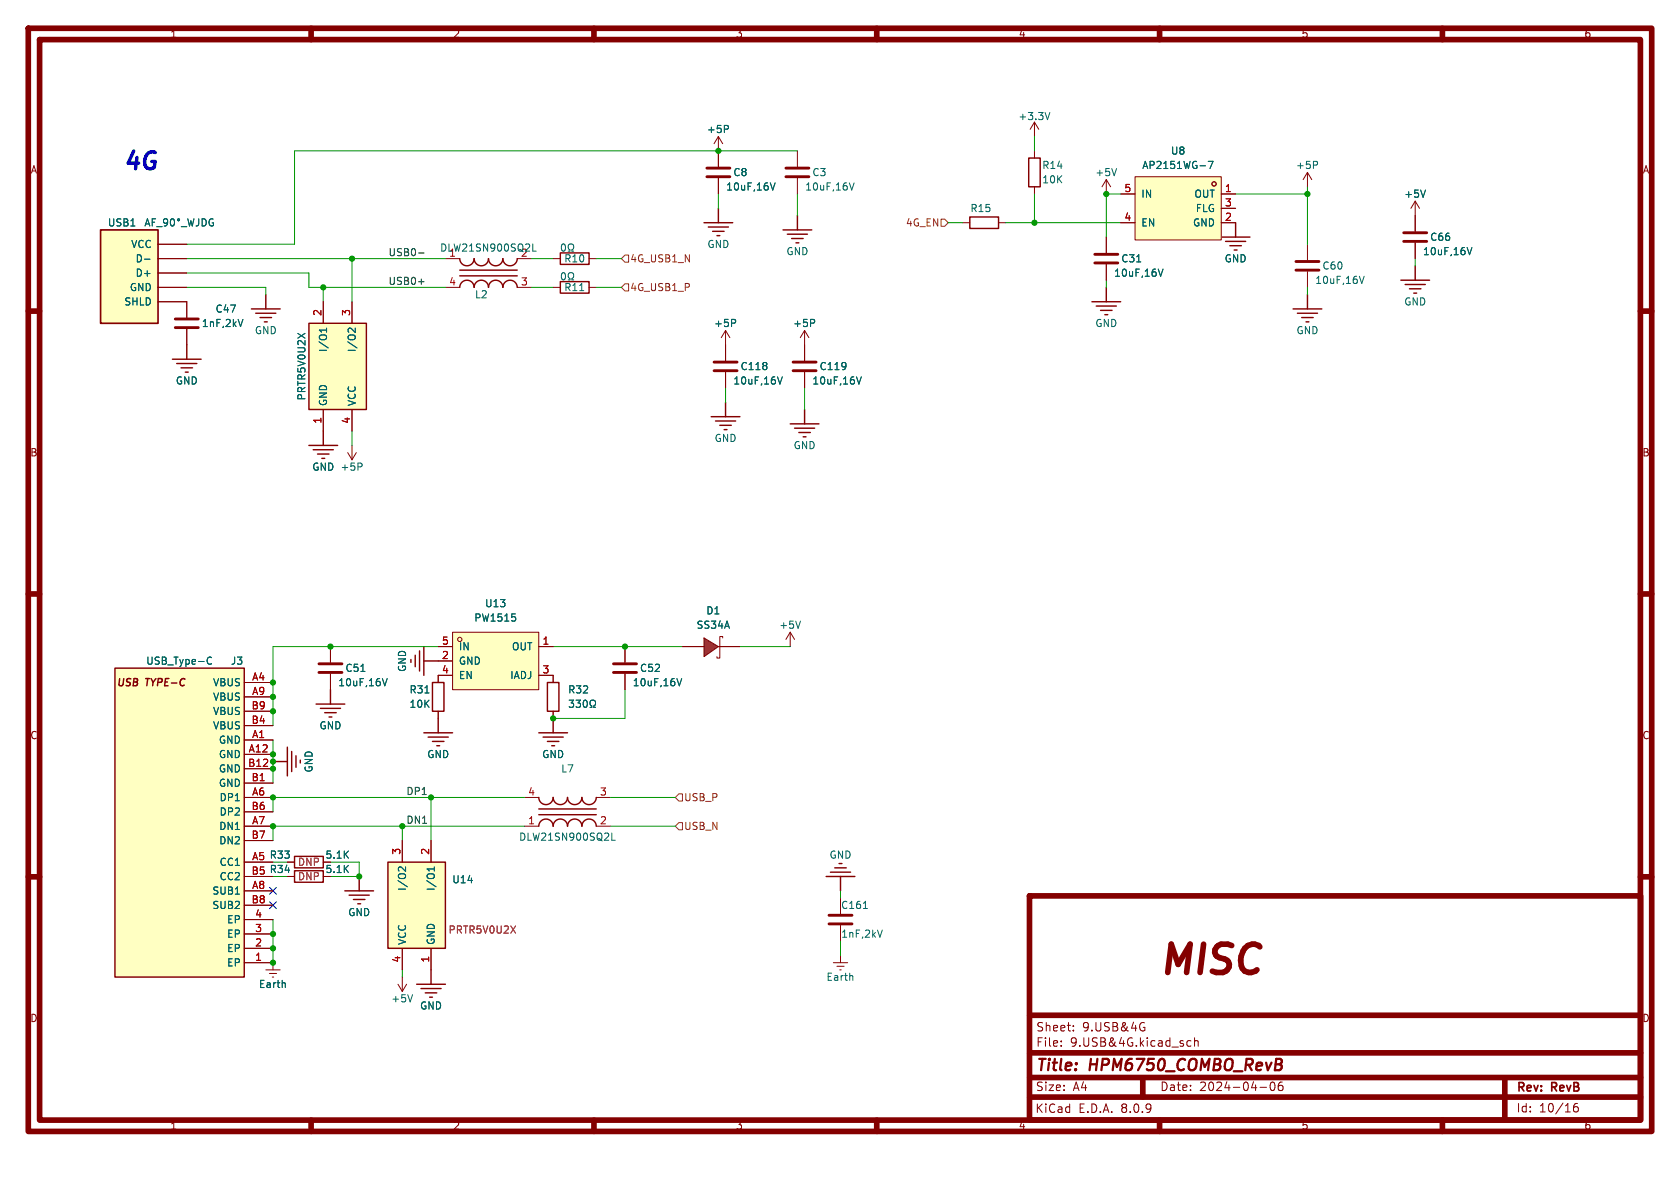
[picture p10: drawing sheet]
<svg xmlns="http://www.w3.org/2000/svg" width="297mm" height="210mm" viewBox="0 0 297 210" stroke-linecap="round" stroke-linejoin="round" font-family="sans-serif">
<g fill="none" stroke="#840000" stroke-width="1">
<path d="M5 5h287v195h-287zM7 7h283v191h-283zM55 5v2M105 5v2M155 5v2M205 5v2M255 5v2M5 55h2M290 55h2M5 105h2M290 105h2M5 155h2"/>
<path d="M182 158.4h108v39.6h-108zM290 155h2M182 179.5h108M55 198v2M105 198v2M155 198v2M182 193.9h108M182 190.5h108M182 186.1h108M202 190.9v3M205 198v2M255 198v2"/>
<path d="M266 190.9v6.5"/>
</g>
<g fill="none" stroke="#840000" stroke-width=".18">
<path d="M250.2 35.6v5.3M250.2 35.6l-.8 1.2M250.2 35.6l.8 1.2M250.2 42.9v2.8M50.8 152.4h1.3M50.8 154.9h1.3M47 171.5h2.5M47.6 172.1h1.3M48.1 172.7h.3M48.3 170.2v1.3M187.6 184.8v.2M187.6 184v.2"/>
<path d="M189.8 182.1v.2M189.8 181.3v.2M202 180.8h.3M202.1 181.6h.3v.5l-.4 .2M209.8 184.7l.3 .3 .4-.1M210.5 184h-.4l-.3 .2M211.2 184.1l.2-.1h.4v1M211.2 183.5v1.5M222.8 192.2h1.1M224.7 191.4l.2-.1a.81 .81 0 0 1 .6 .6 .81 .81 0 0 1-.3 .8l-.2 .1a.81 .81 0 0 1-.3-1.4zM226.7 191.3a.59 .59 0 0 0-.7 .6v.6l.1 .2 .4 .1 .3-.2v-.5l-.1-.2h-.4l-.3 .2M278.9 195.1a.59 .59 0 0 0-.7 .6v.6l.1 .2 .4 .1 .3-.2v-.5l-.1-.2-.4-.1-.3 .3"/>
</g>
<path d="M228.6 54.6h5.1M229.4 55.4h3.5M230.1 56.1h2.1M230.9 56.9h.5M231.1 52.1v2.5M52.1 151.4h5v2h-5zM52.1 153.9h5v2.1h-5z" fill="none" stroke="#840000" stroke-width=".25"/>
<path d="M248.2 42.7h4M248.2 41.1h4" fill="none" stroke="#840000" stroke-width=".51"/>
<path d="M252 33.6l-.4 1.3M259.4 43.8l.4 1.2 .4-1.2M50.4 173.8v.8" fill="none" stroke="#006464" stroke-width=".18"/>
<path d="M17.8 40.6h10.1v16.6h-10.1z" fill="#ffffc2"/>
<path d="M17.8 40.6h10.1v16.6h-10.1z" fill="none" stroke="#840000" stroke-width=".3"/>
<g fill="none" stroke="#840000" stroke-width=".18">
<path d="M27.9 43.2h5.1M27.9 45.7h5.1M27.9 48.3h5.1M27.9 50.8h5.1M27.9 53.3h5.1v2.8M33 58.2v2.8M97.8 50.8h1.3M104.1 50.8h1.3M128.3 58.4l-.8 1.3M128.3 58.4v5.4M128.3 58.4l.7 1.3M142.2 58.4v5.4"/>
<path d="M142.2 58.4l-.7 1.3M142.2 58.4l.8 1.3M195.6 41.9v2.8M195.6 46.7v2.8M128.3 65.8v2.8M142.2 65.8v2.8M58.4 114.3v2.8M58.4 119.1v2.8"/>
</g>
<g fill="none" stroke="#006464" stroke-width=".18">
<path d="M25.6 39.9l.5-1.2 .4 1.2M25.8 39.6h.6M26.9 39.3h.4M27.5 38.7h-.6v1.2M29.6 39.2l-.2 .3-.4-.1-.1-.2 .1-.5h.4l.2 .1a.84 .84 0 0 1-.3 1.1h-.3M30.3 38.7h.1a.68 .68 0 0 1 .5 .6 .68 .68 0 0 1-.5 .6 .84 .84 0 0 1-.1-1.2zM33.2 38.7l.3 1.2 .2-.9 .3 .9 .3-1.2M35.1 38.7v.9a.41 .41 0 0 1-.4 .3M35.7 38.7a.64 .64 0 0 1 .8 .6 .64 .64 0 0 1-.8 .6zM37.7 38.7a.59 .59 0 0 0-.8 .6 .59 .59 0 0 0 .8 .6v-.5h-.2M25.6 45.8h.9M27.7 40.1h1"/>
<path d="M32.1 40.1h.9M42.9 56.5l-.4 1.2M99.4 48.3l.1-.1a.68 .68 0 0 1 .5 .6 .68 .68 0 0 1-.5 .7l-.1-.1-.2-.4zM100.5 49.5h.3v-.3a.54 .54 0 0 1-.3-.7 .54 .54 0 0 1 .7-.2 .58 .58 0 0 1-.1 .9v.3h.3M102.5 51.4h.7M129.8 56.5l.3 .2-.1 .3-.2 .1M143.8 56.5l.2 .2v.3l-.2 .1M201 46.3h.7M204.8 47.6l.4 1.2 .4-1.2M137.5 66.6l.4 1.3 .4-1.3M151.4 66.6l.4 1.3 .5-1.3M63.8 118.7h.7"/>
<path d="M67.6 120l.4 1.2 .4-1.2"/>
<circle cx="31.6" cy="38.9" r=".18"/>
</g>
<path d="M31 57.9h4.1M31 56.4h4.1M193.5 46.5h4.1M193.5 45h4.1M126.2 65.5h4.1M126.2 64h4.1M140.2 65.5h4.1M140.2 64h4.1M56.4 118.9h4.1M56.4 117.3h4.1" fill="none" stroke="#840000" stroke-width=".51"/>
<g fill="none" stroke="#840000" stroke-width=".25">
<path d="M44.4 54.6h5.1M45.2 55.4h3.6M46 56.1h2M46.7 56.9h.5M47 52.1v2.5M99.1 49.8h5v2h-5zM193 53.3h5.1M193.8 54.1h3.6M194.6 54.9h2M195.3 55.6h.5M195.6 50.8v2.5M30.5 63.5h5.1"/>
<path d="M31.2 64.3h3.6M32 65h2M32.8 65.8h.5M33 61v2.5M139.7 74.9h5.1M140.5 75.7h3.5M141.2 76.5h2.1M142 77.2h.5M142.2 72.4v2.5M48.3 134.6h2.5M50.8 132.1v5.1M51.6 132.8v3.6"/>
<path d="M52.3 133.6v2M53.1 134.4v.5M55.9 124.5h5.1M56.6 125.2h3.6M57.4 126h2M58.2 126.7h.5M58.4 121.9v2.6"/>
</g>
<path d="M80 111.8h15.2v10.1h-15.2z" fill="#ffffc2"/>
<g fill="none" stroke="#840000" stroke-width=".18">
<path d="M77.5 114.3h2.5M77.5 116.8h2.5M77.5 119.4h2.5M80 111.8h15.2v10.1h-15.2zM95.2 114.3h2.6M95.2 119.4h2.6"/>
<circle cx="81.3" cy="113" r=".38"/>
</g>
<path d="M90.5 108.5h.6M91 109.1l.2 .2-.2 .4" fill="none" stroke="#006464" stroke-width=".18"/>
<path d="M54.6 78.7h5.1M55.4 79.5h3.5M57.1 76.2v2.5M56.1 80.3h2.1M56.9 81h.5" fill="none" stroke="#840000" stroke-width=".25"/>
<path d="M20.3 118.1h22.9v54.6h-22.9z" fill="#ffffc2"/>
<path d="M20.3 118.1h22.9v54.6h-22.9z" fill="none" stroke="#840000" stroke-width=".25"/>
<g fill="none" stroke="#840000" stroke-width=".18">
<path d="M62.2 78.7v2.6M61.5 80l.7 1.3M63 80l-.8 1.3M43.2 130.8h5.1M43.2 133.4h5.1M43.2 120.7h5.1M43.2 123.2h5.1M43.2 138.4h5.1M43.2 135.9h5.1M43.2 128.3h5.1M43.2 125.7h5.1M43.2 152.4h5.1"/>
<path d="M43.2 141h5.1M43.2 146.1h5.1M43.2 157.5h5.1M43.2 154.9h5.1M43.2 143.5h5.1M43.2 148.6h5.1M43.2 170.2h5.1M43.2 167.6h5.1M43.2 165.1h5.1M43.2 162.6h5.1M43.2 160h5.1"/>
</g>
<path d="M63.8 81.9l.2 .2v.3l-.2 .1M36.7 117.1l.3 .3 .4-.1M37.4 116.3l-.4-.2-.3 .4" fill="none" stroke="#006464" stroke-width=".18"/>
<path d="M54.6 57.2h10.2v15.2h-10.2z" fill="#ffffc2"/>
<g fill="none" stroke="#840000" stroke-width=".25">
<path d="M54.6 57.2h10.2v15.2h-10.2zM125.7 73.7h5.1M126.5 74.4h3.5M127.3 75.2h2M128 75.9h.5M128.3 71.1v2.6M95.2 129.5h5.1M96 130.3h3.6M96.8 120.7h2v5h-2zM96.8 131.1h2M97.5 131.8h.5M97.8 127v2.5"/>
<path d="M61 157.5h5M61.7 158.2h3.6M62.5 159h2M63.2 159.8h.6M63.5 154.9v2.6M146 154.9h5.1M146.8 154.2h3.6M147.6 153.4h2M148.3 152.7h.5M148.6 154.9v2.6"/>
</g>
<g fill="none" stroke="#840000" stroke-width=".18">
<path d="M57.1 53.3v3.9M62.2 53.3v3.9M57.1 72.4v3.8M62.2 72.4v3.8M97.8 119.4v1.3M110.5 114.3v2.8M110.5 119.1v2.8M97.8 125.7v1.3M148.6 158.8v2.7M147.3 170.2h2.6M148 170.8h1.2M148.5 171.5h.2"/>
<path d="M148.6 163.6v2.8M148.6 168.9v1.3"/>
</g>
<path d="M57.7 58v.7M57.7 58.4h-1.2l.3 .3M62.8 58v.8l-.9-.8-.3 .1-.1 .4M119.7 120l.4 1.2 .4-1.2M100.6 123.8h.8l-.4 .5 .3 .1v.5l-.1 .1-.6-.1M101.8 123.8h.8l-.4 .5 .4 .1v.5l-.2 .1-.6-.1M103.2 123.9l.2-.1a.68 .68 0 0 1 .4 .6 .68 .68 0 0 1-.4 .6l-.2-.1-.1-.3zM104.3 125h.3v-.2a.54 .54 0 0 1-.3-.7 .54 .54 0 0 1 .8-.3 .58 .58 0 0 1-.1 1v.2h.3M150.7 172.5l.1 .8M152.6 160.6h.8M156 164.4l-.4 1.3" fill="none" stroke="#006464" stroke-width=".18"/>
<path d="M108.5 118.9h4M108.5 117.3h4M146.6 163.3h4M146.6 161.8h4" fill="none" stroke="#840000" stroke-width=".51"/>
<path d="M124.5 112.8l2.5 1.5-2.5 1.8z" fill="#843241"/>
<g fill="none" stroke="#840000" stroke-width=".18">
<path d="M231.1 30.5l-.7 1.3M231.1 30.5v2.5M231.1 30.5l.8 1.3M120.6 114.3h3.9M124.5 112.8l2.5 1.5-2.5 1.8zM127 114.3h3.8M127.8 112.8v-.3h-.5v3.8h-.6v-.2M139.7 111.8l-.8 1.2M139.7 111.8v2.5M139.7 111.8l.8 1.2M70.4 174l.7 1.3M71.1 172.7v2.6"/>
<path d="M71.9 174l-.8 1.3"/>
</g>
<path d="M218.4 39.4v2.5M215.9 41.9h5.1M216.7 42.7h3.5M217.4 43.4h2.1M218.2 44.2h.5" fill="none" stroke="#840000" stroke-width=".25"/>
<path d="M232.7 28.5l.2 .3v.3l-.2 .1M141.5 109.8l-.4 1.3M72.9 175.8l-.4 1.3" fill="none" stroke="#006464" stroke-width=".18"/>
<path d="M200.7 31.2h15.2v11.2h-15.2z" fill="#ffffc2"/>
<g fill="none" stroke="#840000" stroke-width=".18">
<path d="M195.6 31.8l-.8 1.2M195.6 31.8v2.5M195.6 31.8l.7 1.2M198.1 34.3h2.6M198.1 39.4h2.6M200.7 31.2h15.2v11.2h-15.2zM215.9 34.3h2.5M215.9 39.4h2.5M215.9 36.8h2.5M92.7 146.1h2.5M92.7 141h2.5M105.4 146.1h2.5"/>
<path d="M105.4 141h2.5"/>
<circle cx="214.6" cy="32.5" r=".38"/>
</g>
<path d="M197.4 29.8l-.4 1.3M213.6 28.5h.8l-.5 1.3M108.2 147.3v1.2h.6" fill="none" stroke="#006464" stroke-width=".18"/>
<path d="M95.2 141a1.27 1.27 0 0 0 1.3 1.2 1.27 1.27 0 0 0 1.3-1.2 1.27 1.27 0 0 0 1.3 1.2 1.27 1.27 0 0 0 1.2-1.2 1.27 1.27 0 0 0 1.3 1.2 1.27 1.27 0 0 0 1.3-1.2 1.27 1.27 0 0 0 1.2 1.2 1.27 1.27 0 0 0 1.3-1.2M95.2 146.1a1.27 1.27 0 0 1 1.3-1.3 1.27 1.27 0 0 1 1.3 1.3 1.27 1.27 0 0 1 1.3-1.3 1.27 1.27 0 0 1 1.2 1.3 1.27 1.27 0 0 1 1.3-1.3 1.27 1.27 0 0 1 1.3 1.3 1.27 1.27 0 0 1 1.2-1.3 1.27 1.27 0 0 1 1.3 1.3M95.2 144h10.2M95.2 143h10.2M73.7 174h5M74.4 174.8h3.6M75.2 175.5h2M75.9 176.3h.6M76.2 171.5v2.5" fill="none" stroke="#840000" stroke-width=".25"/>
<path d="M68.6 152.4h10.1v15.2h-10.1z" fill="#ffffc2"/>
<g fill="none" stroke="#840000" stroke-width=".25">
<path d="M124.5 39.4h5M127 36.8v2.6M141 38.1v2.5M171.4 38.4h5.1v2h-5.1zM181.9 27.9h2v5.1h-2zM81.3 50.8a1.27 1.27 0 0 1 1.2-1.3 1.27 1.27 0 0 1 1.3 1.3 1.27 1.27 0 0 1 1.3-1.3 1.27 1.27 0 0 1 1.3 1.3 1.27 1.27 0 0 1 1.2-1.3 1.27 1.27 0 0 1 1.3 1.3 1.27 1.27 0 0 1 1.3-1.3 1.27 1.27 0 0 1 1.2 1.3M81.3 45.7a1.27 1.27 0 0 0 1.2 1.3 1.27 1.27 0 0 0 1.3-1.3 1.27 1.27 0 0 0 1.3 1.3 1.27 1.27 0 0 0 1.3-1.3 1.27 1.27 0 0 0 1.2 1.3 1.27 1.27 0 0 0 1.3-1.3 1.27 1.27 0 0 0 1.3 1.3 1.27 1.27 0 0 0 1.2-1.3M81.3 47.8h10.1M81.3 48.8h10.1M99.1 44.7h5v2h-5zM125.2 40.1h3.6M126 40.9h2"/>
<path d="M126.7 41.7h.6M138.4 40.6h5.1M139.2 41.4h3.5M140 42.2h2M140.7 42.9h.5M247.6 49.5h5.1M248.4 50.3h3.6M249.2 51.1h2M249.9 51.8h.5M250.2 47v2.5M72.6 116.6v.5M73.4 115.8v2.1"/>
<path d="M74.2 115.1v3.5M74.9 114.3v5.1M74.9 116.8h2.6M74.9 129.5h5.1M75.7 130.3h3.5M76.5 120.7h2v5h-2zM76.5 131.1h2M77.2 131.8h.5M77.5 127v2.5M68.6 152.4h10.1v15.2h-10.1z"/>
</g>
<g fill="none" stroke="#840000" stroke-width=".18">
<path d="M127 24.1v5.4M127 31.5v2.8M127 24.1l-.8 1.3M127 24.1l.8 1.3M141 26.7v2.8M141 31.5v2.8M170.2 39.4h1.2M176.5 39.4h1.3M182.9 21.6l-.8 1.3M182.9 21.6v2.5M182.9 26.7v1.2M182.9 33v1.3"/>
<path d="M182.9 21.6l.7 1.3M198.1 39.4h2.6M198.1 34.3h2.6M215.9 39.4h2.5M215.9 34.3h2.5M215.9 36.8h2.5M250.2 38.1v2.8M27.9 45.7h5.1M27.9 50.8h5.1M27.9 43.2h5.1M27.9 48.3h5.1M27.9 53.3h5.1v2.8"/>
<path d="M33 58.2v2.8M57.1 53.3v3.9M62.2 53.3v3.9M78.7 45.7h2.6M78.7 50.8h2.6M91.4 45.7h2.6M91.4 50.8h2.6M97.8 45.7h1.3M104.1 45.7h1.3M195.6 41.9v2.8M195.6 46.7v2.8M231.1 43.2v2.8"/>
<path d="M231.1 48v2.8M250.2 42.9v2.8M57.1 72.4v3.8M62.2 72.4v3.8M128.3 61v2.8M128.3 65.8v2.8M142.2 61v2.8M142.2 65.8v2.8M58.4 114.3v2.8M58.4 119.1v2.8M77.5 114.3h2.5M77.5 116.8h2.5"/>
<path d="M80 119.4h-2.5v1.3M95.2 114.3h2.6M95.2 119.4h2.6v1.3M110.5 114.3v2.8M110.5 119.1v2.8M120.6 114.3h3.9M127 114.3h3.8M43.2 130.8h5.1M43.2 133.4h5.1M43.2 120.7h5.1M43.2 123.2h5.1M43.2 138.4h5.1"/>
<path d="M43.2 135.9h5.1M43.2 128.3h5.1M43.2 125.7h5.1M77.5 125.7v1.3M97.8 125.7v1.3M43.2 152.4h5.1M43.2 154.9h5.1M43.2 141h5.1M43.2 146.1h5.1M43.2 157.5h5.1M43.2 143.5h5.1M43.2 148.6h5.1"/>
<path d="M50.8 152.4h1.3M50.8 154.9h1.3M71.1 148.6v3.8M76.2 148.6v3.8M43.2 170.2h5.1M43.2 167.6h5.1M43.2 165.1h5.1M43.2 162.6h5.1M43.2 160h5.1M71.1 167.6v3.9M76.2 167.6v3.9"/>
</g>
<g fill="none" stroke="#006464" stroke-width=".18">
<path d="M185.6 19.9l-.4 1.3M25.6 39.9l.5-1.2 .4 1.2M25.8 39.6h.6M26.9 39.3h.4M27.5 38.7h-.6v1.2M29.6 39.2l-.2 .3-.4-.1-.1-.2 .1-.5h.4l.2 .1a.84 .84 0 0 1-.3 1.1h-.3M30.3 38.7h.1a.68 .68 0 0 1 .5 .6 .68 .68 0 0 1-.5 .6 .84 .84 0 0 1-.1-1.2zM33.2 38.7l.3 1.2 .2-.9 .3 .9 .3-1.2M35.1 38.7v.9a.41 .41 0 0 1-.4 .3M35.7 38.7a.64 .64 0 0 1 .8 .6 .64 .64 0 0 1-.8 .6zM37.7 38.7a.59 .59 0 0 0-.8 .6 .59 .59 0 0 0 .8 .6v-.5h-.2M128.5 22.2l.3 .2-.1 .3-.2 .1"/>
<path d="M136.2 32.3l.4 1.3 .4-1.3M150.2 32.3l.4 1.3 .4-1.3M213.6 28.5h.8l-.5 1.3M252 33.6l-.4 1.3M25.6 45.8h.9M27.7 40.1h1M32.1 40.1h.9M42.9 56.5l-.4 1.2M57.7 58v.7M57.7 58.4h-1.2l.3 .3M62.8 58v.8l-.9-.8-.3 .1-.1 .4M94.2 43.1v1.3h.6"/>
<path d="M99.4 43.2l.1-.1a.68 .68 0 0 1 .5 .7 .68 .68 0 0 1-.5 .6l-.1-.1-.2-.4zM100.5 44.4h.3v-.2a.54 .54 0 0 1-.3-.8 .54 .54 0 0 1 .7-.2 .58 .58 0 0 1-.1 1v.2h.3M129.8 56.5l.3 .2-.1 .3-.2 .1M143.8 56.5l.2 .2v.3l-.2 .1M201 46.3h.7M204.8 47.6l.4 1.2 .4-1.2M240.3 48.8l.4 1.3 .5-1.3M259.4 43.8l.4 1.2 .4-1.2M137.5 66.6l.4 1.3 .4-1.3M151.4 66.6l.4 1.3 .5-1.3M36.7 117.1l.3 .3 .4-.1M37.4 116.3l-.4-.2-.3 .4"/>
<path d="M63.8 118.7h.7M67.6 120l.4 1.2 .4-1.2M90.5 108.5h.6M91 109.1l.2 .2-.2 .4M119.7 120l.4 1.2 .4-1.2M75.1 122.5h.7M100.6 123.8h.8l-.4 .5 .3 .1v.5l-.1 .1-.6-.1M101.8 123.8h.8l-.4 .5 .4 .1v.5l-.2 .1-.6-.1M103.2 123.9l.2-.1a.68 .68 0 0 1 .4 .6 .68 .68 0 0 1-.4 .6l-.2-.1-.1-.3zM104.3 125h.3v-.2a.54 .54 0 0 1-.3-.7 .54 .54 0 0 1 .8-.3 .58 .58 0 0 1-.1 1v.2h.3M71.7 153.3v.7l-.9-.7-.3 .1-.1 .4M76.8 153.3v.7"/>
<path d="M76.8 153.6h-1.3l.4 .4M50.4 173.8v.8"/>
<circle cx="31.6" cy="38.9" r=".18"/>
</g>
<path d="M125 31.2h4M125 29.7h4M138.9 31.2h4.1M138.9 29.7h4.1M229.1 47.8h4.1M229.1 46.2h4.1" fill="none" stroke="#840000" stroke-width=".51"/>
<path d="M166.4 38.7h.6l.6 .7-.6 .6h-.6zM110.5 50.2h.6v1.2h-.6l-.6-.6zM110.5 45.1h.6v1.3h-.6l-.6-.7zM119.4 146.1l.6-.7h.6v1.3h-.6zM120 140.3h.6v1.3h-.6l-.6-.6z" fill="none" stroke="#725600" stroke-width=".18"/>
<path d="M74 44.7h1M74 49.8h1" fill="none" stroke="#0f0f0f" stroke-width=".18"/>
<g fill="none" stroke="#009600" stroke-width=".18">
<path d="M127 34.3v2.5M141 26.7h-88.9v16.5h-19.1M141 34.3v3.8M167.6 39.4h2.6M177.8 39.4h20.3M182.9 24.1v2.6M182.9 34.3v5.1M198.1 34.3h-2.5v7.6M218.4 34.3h12.7M231.1 33v10.2M33 45.7h45.7M33 50.8h14v1.3"/>
<path d="M33 48.3h21.6v2.5h24.1M57.1 50.8v2.5M62.2 45.7v7.6M94 45.7h3.8M94 50.8h3.8M105.4 45.7h4.5M105.4 50.8h4.5M195.6 49.5v1.3M231.1 50.8v1.3M250.2 45.7v1.3M62.2 76.2v2.5M128.3 68.6v2.5"/>
<path d="M142.2 68.6v3.8M77.5 114.3h-29.2v14M97.8 114.3h22.8M130.8 114.3h8.9M48.3 130.8v7.6M110.5 121.9v5.1h-12.7M58.4 152.4h5.1v2.5h-5.1M71.1 146.1v2.5M76.2 141v7.6M92.7 141h-44.4v2.5M92.7 146.1h-44.4v2.5M107.9 146.1h11.5"/>
<path d="M107.9 141h11.5M148.6 157.5v1.3M48.3 162.6v7.6M71.1 171.5v1.2M148.6 166.4v2.5"/>
</g>
<path d="M47.7 156.9l1.2 1.2M47.7 159.4l1.2 1.2M48.9 156.9l-1.2 1.2M48.9 159.4l-1.2 1.2" fill="none" stroke="#000084" stroke-width=".18"/>
<g fill="#009600" stroke="#009600" stroke-width=".18">
<circle cx="48.3" cy="125.7" r=".46"/>
<circle cx="48.3" cy="133.4" r=".46"/>
<circle cx="48.3" cy="120.7" r=".46"/>
<circle cx="48.3" cy="123.2" r=".46"/>
<circle cx="48.3" cy="135.9" r=".46"/>
<circle cx="48.3" cy="134.6" r=".46"/>
<circle cx="71.1" cy="146.1" r=".46"/>
<circle cx="48.3" cy="141" r=".46"/>
<circle cx="48.3" cy="146.1" r=".46"/>
<circle cx="63.5" cy="154.9" r=".46"/>
<circle cx="110.5" cy="114.3" r=".46"/>
<circle cx="231.1" cy="34.3" r=".46"/>
<circle cx="195.6" cy="34.3" r=".46"/>
<circle cx="182.9" cy="39.4" r=".46"/>
<circle cx="127" cy="26.7" r=".46"/>
<circle cx="97.8" cy="127" r=".46"/>
<circle cx="76.2" cy="141" r=".46"/>
<circle cx="48.3" cy="170.2" r=".46"/>
<circle cx="48.3" cy="165.1" r=".46"/>
<circle cx="48.3" cy="167.6" r=".46"/>
<circle cx="58.4" cy="114.3" r=".46"/>
<circle cx="57.1" cy="50.8" r=".46"/>
<circle cx="62.2" cy="45.7" r=".46"/>
</g>
<text font-size="7" fill="#840000" x="204.6" y="173.6">MISC</text>
<text font-size="4.2" fill="#0000c2" x="21.6" y="30.2">4G</text>
<g font-size="2.8" fill="#840000">
<text x="183" y="189.9">Title:</text>
<text x="192.7" y="189.9">HPM6750_COMBO_RevB</text>
</g>
<g font-size="2.1" fill="#840000">
<text x="183.1" y="185.2">File:</text>
<text x="183.1" y="182.5">Sheet:</text>
<text x="189.2" y="185.2">9.USB&amp;4G.kicad_sch</text>
<text x="191.3" y="182.5">9.USB&amp;4G</text>
<text x="182.9" y="196.9">KiCad</text>
<text x="183" y="193.1">Size:</text>
<text x="189.7" y="193.1">A4</text>
<text x="190.7" y="196.9">E.D.A.</text>
<text x="198.2" y="196.9">8.0.9</text>
<text x="205" y="193.1">Date:</text>
<text x="212" y="193.1">2024-04-06</text>
<text x="268" y="193.4">Rev:</text>
<text x="268" y="196.9">Id:</text>
<text x="272.1" y="196.9">10/16</text>
<text x="274.4" y="193.4">RevB</text>
</g>
<g font-size="1.8" fill="#840000">
<text x="30" y="6.9">1</text>
<text x="80" y="6.9">2</text>
<text x="130" y="6.9">3</text>
<text x="180" y="6.9">4</text>
<text x="230" y="6.9">5</text>
<text x="280" y="6.9">6</text>
<text x="5.3" y="30.9">A</text>
<text x="290.3" y="30.9">A</text>
<text x="5.3" y="80.9">B</text>
<text x="290.3" y="80.9">B</text>
<text x="20.4" y="121.7">USB</text>
<text x="25.7" y="121.7">TYPE-C</text>
<text x="5.3" y="130.9">C</text>
<text x="290.3" y="130.9">C</text>
<text x="57.4" y="152">5.1K</text>
<text x="57.4" y="154.5">5.1K</text>
<text x="5.3" y="180.9">D</text>
<text x="290.3" y="180.9">D</text>
<text x="30" y="199.9">1</text>
<text x="80" y="199.9">2</text>
<text x="130" y="199.9">3</text>
<text x="180" y="199.9">4</text>
<text x="230" y="199.9">5</text>
<text x="280" y="199.9">6</text>
</g>
<g font-size="1.8" fill="#006464">
<text x="124.9" y="23.7">+5P</text>
<text x="179.9" y="21.4">+3.3V</text>
<text x="206.9" y="27.5">U8</text>
<text x="128.3" y="33.9">10uF,16V</text>
<text x="129.5" y="31.3">C8</text>
<text x="142.2" y="33.9">10uF,16V</text>
<text x="143.5" y="31.3">C3</text>
<text x="184.2" y="30.1">R14</text>
<text x="184.2" y="32.6">10K</text>
<text x="193.5" y="31.3">+5V</text>
<text x="201.7" y="35.2">IN</text>
<text x="201.8" y="30.1">AP2151WG-7</text>
<text x="211.1" y="35.2">OUT</text>
<text x="229" y="30.1">+5P</text>
<text x="248.2" y="35.2">+5V</text>
<text x="19" y="40.2">USB1</text>
<text x="171.5" y="37.7">R15</text>
<text x="201.7" y="40.2">EN</text>
<text x="210.8" y="40.2">GND</text>
<text x="211.3" y="37.7">FLG</text>
<text x="23.1" y="44">VCC</text>
<text x="23.9" y="46.6">D-</text>
<text x="77.7" y="44.7">DLW21SN900SQ2L</text>
<text x="79.3" y="45.5">1</text>
<text x="92" y="45.5">2</text>
<text x="99.7" y="46.6">R10</text>
<text x="125" y="44">GND</text>
<text x="138.9" y="45.3">GND</text>
<text x="198.1" y="46.6">C31</text>
<text x="216.4" y="46.6">GND</text>
<text x="233.7" y="47.9">C60</text>
<text x="251.5" y="45.3">10uF,16V</text>
<text x="252.7" y="42.8">C66</text>
<text x="22.9" y="51.7">GND</text>
<text x="23.9" y="49.1">D+</text>
<text x="83.9" y="52.9">L2</text>
<text x="99.7" y="51.7">R11</text>
<text x="196.9" y="49.1">10uF,16V</text>
<text x="232.4" y="50.4">10uF,16V</text>
<text x="21.9" y="54.2">SHLD</text>
<text x="35.6" y="58">1nF,2kV</text>
<text x="38" y="55.5">C47</text>
<text x="45" y="59.3">GND</text>
<text x="126.1" y="58">+5P</text>
<text x="140.1" y="58">+5P</text>
<text x="193.5" y="58">GND</text>
<text x="229.1" y="59.3">GND</text>
<text x="248.2" y="54.2">GND</text>
<text x="58" y="62.3" transform="rotate(-90 58 62.3)">I/O1</text>
<text x="63.1" y="62.3" transform="rotate(-90 63.1 62.3)">I/O2</text>
<text x="130.8" y="65.6">C118</text>
<text x="144.8" y="65.6">C119</text>
<text x="31" y="68.2">GND</text>
<text x="54.2" y="70.9" transform="rotate(-90 54.2 70.9)">PRTR5V0U2X</text>
<text x="58" y="71.9" transform="rotate(-90 58 71.9)">GND</text>
<text x="63.1" y="71.9" transform="rotate(-90 63.1 71.9)">VCC</text>
<text x="129.5" y="68.2">10uF,16V</text>
<text x="143.5" y="68.2">10uF,16V</text>
<text x="55.1" y="83.4">GND +5P</text>
<text x="55.1" y="83.4">GND</text>
<text x="126.2" y="78.3">GND</text>
<text x="140.2" y="79.6">GND</text>
<text x="85.7" y="107.5">U13</text>
<text x="83.7" y="110.1">PW1515</text>
<text x="123" y="111.4">SS34A</text>
<text x="124.8" y="108.8">D1</text>
<text x="137.7" y="111.4">+5V</text>
<text x="25.8" y="117.7">USB_Type-C</text>
<text x="40.7" y="117.7">J3</text>
<text x="61" y="119">C51</text>
<text x="72" y="118.9" transform="rotate(-90 72 118.9)">GND</text>
<text x="81" y="117.7">GND</text>
<text x="81" y="115.2">IN</text>
<text x="90.4" y="115.2">OUT</text>
<text x="113" y="119">C52</text>
<text x="37.6" y="121.5">VBUS</text>
<text x="37.6" y="124.1">VBUS</text>
<text x="59.7" y="121.5">10uF,16V</text>
<text x="72.3" y="122.8">R31</text>
<text x="72.3" y="125.3">10K</text>
<text x="81" y="120.2">EN</text>
<text x="90.1" y="120.2">IADJ</text>
<text x="100.3" y="122.8">R32</text>
<text x="111.8" y="121.5">10uF,16V</text>
<text x="37.6" y="129.1">VBUS</text>
<text x="37.6" y="126.6">VBUS</text>
<text x="38.6" y="131.7">GND</text>
<text x="56.4" y="129.1">GND</text>
<text x="38.6" y="134.2">GND</text>
<text x="38.6" y="136.8">GND</text>
<text x="55.5" y="136.7" transform="rotate(-90 55.5 136.7)">GND</text>
<text x="75.4" y="134.2">GND</text>
<text x="95.8" y="134.2">GND</text>
<text x="99.1" y="136.8">L7</text>
<text x="38.6" y="139.3">GND</text>
<text x="38.7" y="141.8">DP1</text>
<text x="38.7" y="146.9">DN1</text>
<text x="38.7" y="149.5">DN2</text>
<text x="38.7" y="144.4">DP2</text>
<text x="91.7" y="148.8">DLW21SN900SQ2L</text>
<text x="38.7" y="153.3">CC1</text>
<text x="38.7" y="155.8">CC2</text>
<text x="146.6" y="152">GND</text>
<text x="37.4" y="158.3">SUB1</text>
<text x="37.4" y="160.9">SUB2</text>
<text x="72" y="157.6" transform="rotate(-90 72 157.6)">I/O2</text>
<text x="77.1" y="157.6" transform="rotate(-90 77.1 157.6)">I/O1</text>
<text x="79.9" y="156.3">U14</text>
<text x="148.6" y="160.9">C161</text>
<text x="40" y="166">EP</text>
<text x="40" y="163.4">EP</text>
<text x="61.5" y="162.2">GND</text>
<text x="72" y="167.1" transform="rotate(-90 72 167.1)">VCC</text>
<text x="77.1" y="167.1" transform="rotate(-90 77.1 167.1)">GND</text>
<text x="148.6" y="166">1nF,2kV</text>
<text x="40" y="171">EP</text>
<text x="40" y="168.5">EP</text>
<text x="146" y="173.6">Earth</text>
<text x="45.7" y="174.9">Earth</text>
<text x="69.1" y="177.4">+5V</text>
<text x="74.2" y="178.7">GND</text>
</g>
<g font-size="1.8" fill="#a90000">
<text x="198.7" y="34">5</text>
<text x="216.5" y="34">1</text>
<text x="198.7" y="39.1">4</text>
<text x="216.5" y="39.1">2</text>
<text x="216.5" y="36.6">3</text>
<text x="79.3" y="50.5">4</text>
<text x="92" y="50.5">3</text>
<text x="56.9" y="56" transform="rotate(-90 56.9 56)">2</text>
<text x="62" y="56" transform="rotate(-90 62 56)">3</text>
<text x="56.9" y="75" transform="rotate(-90 56.9 75)">1</text>
<text x="62" y="75" transform="rotate(-90 62 75)">4</text>
<text x="78" y="116.6">2</text>
<text x="78" y="119.1">4</text>
<text x="78" y="114">5</text>
<text x="95.8" y="114">1</text>
<text x="95.8" y="119.1">3</text>
<text x="44.4" y="125.5">B9</text>
<text x="44.5" y="120.4">A4</text>
<text x="44.5" y="122.9">A9</text>
<text x="44.4" y="128">B4</text>
<text x="44.5" y="130.6">A1</text>
<text x="43.8" y="135.6">B12</text>
<text x="43.9" y="133.1">A12</text>
<text x="44.4" y="138.2">B1</text>
<text x="44.4" y="143.3">B6</text>
<text x="44.5" y="140.7">A6</text>
<text x="93.3" y="140.7">4</text>
<text x="106" y="140.7">3</text>
<text x="44.4" y="148.3">B7</text>
<text x="44.5" y="145.8">A7</text>
<text x="93.3" y="145.8">1</text>
<text x="106" y="145.8">2</text>
<text x="44.4" y="154.7">B5 R34</text>
<text x="44.5" y="152.1">A5 R33</text>
<text x="70.9" y="151.2" transform="rotate(-90 70.9 151.2)">3</text>
<text x="75.9" y="151.2" transform="rotate(-90 75.9 151.2)">2</text>
<text x="44.4" y="159.8">B8</text>
<text x="44.5" y="157.2">A8</text>
<text x="45" y="167.4">2</text>
<text x="45" y="164.8">3</text>
<text x="45" y="162.3">4</text>
<text x="45" y="169.9">1</text>
<text x="70.9" y="170.3" transform="rotate(-90 70.9 170.3)">4</text>
<text x="75.9" y="170.3" transform="rotate(-90 75.9 170.3)">1</text>
</g>
<g font-size="1.8" fill="#725600">
<text x="160" y="40.2">4G_EN</text>
<text x="111.3" y="46.6">4G_USB1_N</text>
<text x="111.3" y="51.7">4G_USB1_P</text>
<text x="120.8" y="141.8">USB_P</text>
<text x="120.8" y="146.9">USB_N</text>
</g>
<g font-size="1.8" fill="#0f0f0f">
<text x="68.6" y="45.4">USB0-</text>
<text x="68.6" y="50.5">USB0+</text>
<text x="71.8" y="140.6">DP1</text>
<text x="71.8" y="145.7">DN1</text>
</g>
<g font-size="1.8" fill="#840084">
<text x="52.6" y="153.3">DNP</text>
<text x="52.6" y="155.8">DNP</text>
<text x="79.2" y="165.2">PRTR5V0U2X</text>
</g>
</svg>
